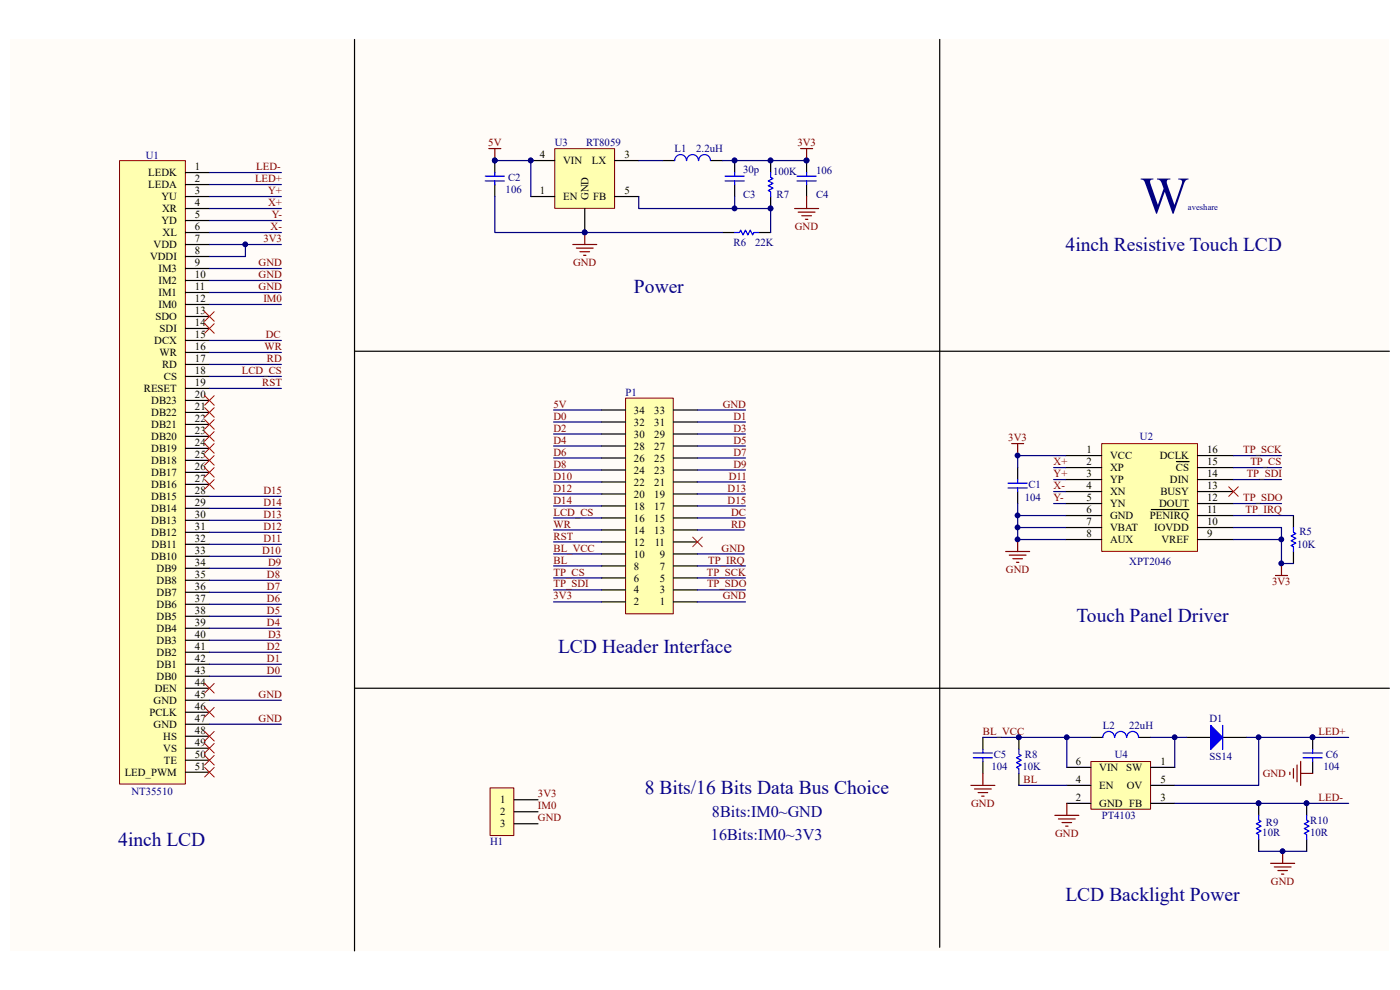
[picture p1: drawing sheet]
<svg xmlns="http://www.w3.org/2000/svg" width="297mm" height="210mm" viewBox="0 0 297 210" stroke-linecap="round" stroke-linejoin="round" font-family="sans-serif">
<path d="M2.2 8.4h292.5v193.3h-292.5z" fill="#fffcf8"/>
<path d="M25.4 34.1h13.9v132.2h-13.9z" fill="#ffffb0"/>
<path d="M25.4 34.1h13.9v132.2h-13.9z" fill="none" stroke="#800000" stroke-width=".21"/>
<g fill="none" stroke="#000" stroke-width=".25">
<path d="M39.3 36.6h5.1M39.3 39.2h5.1M39.3 41.7h5.1M39.3 44.2h5.1M39.3 46.8h5.1M39.3 49.3h5.1M39.3 51.9h5.1M39.3 54.4h5.1M39.3 57h5.1M39.3 59.5h5.1M39.3 62h5.1M39.3 64.6h5.1"/>
<path d="M39.3 67.1h5.1M39.3 69.7h5.1M39.3 72.2h5.1M39.3 74.8h5.1M39.3 77.3h5.1M39.3 79.9h5.1M39.3 82.4h5.1M39.3 84.9h5.1M39.3 87.5h5.1M39.3 90h5.1M39.3 92.6h5.1M39.3 95.1h5.1"/>
<path d="M39.3 97.7h5.1M39.3 100.2h5.1M39.3 102.8h5.1M39.3 105.3h5.1M39.3 107.8h5.1M39.3 110.4h5.1M39.3 112.9h5.1M39.3 115.5h5.1M39.3 118h5.1M39.3 120.6h5.1M39.3 123.1h5.1M39.3 125.7h5.1"/>
<path d="M39.3 128.2h5.1M39.3 130.7h5.1M39.3 133.3h5.1M39.3 135.8h5.1M39.3 138.4h5.1M39.3 140.9h5.1M39.3 143.5h5.1M39.3 146h5.1M39.3 148.5h5.1M39.3 151.1h5.1M39.3 153.6h5.1M39.3 156.2h5.1"/>
<path d="M39.3 158.7h5.1M39.3 161.3h5.1M39.3 163.8h5.1"/>
</g>
<g fill="none" stroke="#000080" stroke-width=".25">
<path d="M44.4 36.6h15.3M44.4 39.2h15.3M44.4 41.7h15.3M44.4 44.2h15.3M44.4 46.8h15.3M44.4 49.3h15.3M44.4 57h15.3M44.4 59.5h15.3M52.1 51.9v2.5h-7.7M44.4 62h15.3M44.4 64.6h15.3M44.4 72.2h15.3"/>
<path d="M44.4 74.8h15.3M44.4 77.3h15.3M44.4 79.9h15.3M44.4 82.4h15.3M44.4 105.3h15.3M44.4 107.8h15.3M44.4 110.4h15.3M44.4 112.9h15.3M44.4 115.5h15.3M44.4 118h15.3M44.4 120.6h15.3M44.4 123.1h15.3"/>
<path d="M44.4 125.7h15.3M44.4 128.2h15.3M44.4 130.7h15.3M44.4 133.3h15.3M44.4 135.8h15.3M44.4 138.4h15.3M44.4 140.9h15.3M44.4 143.5h15.3M44.4 148.5h15.3M44.4 153.6h15.3"/>
</g>
<g fill="none" stroke="#f00" stroke-width=".21">
<path d="M43.4 66.1l2.1 2.1M43.4 68.7l2.1 2M45.5 66.1l-2.1 2.1M45.5 68.7l-2.1 2M43.4 83.9l2.1 2.1M43.4 86.5l2.1 2M43.4 89l2.1 2.1M43.4 91.6l2.1 2M43.4 94.1l2.1 2M43.4 96.6l2.1 2.1M43.4 99.2l2.1 2M45.5 83.9l-2.1 2.1"/>
<path d="M45.5 86.5l-2.1 2M45.5 89l-2.1 2.1M45.5 91.6l-2.1 2M45.5 94.1l-2.1 2M45.5 96.6l-2.1 2.1M45.5 99.2l-2.1 2M43.4 101.7l2.1 2.1M45.5 101.7l-2.1 2.1M43.4 145l2.1 2M43.4 150.1l2.1 2M43.4 155.2l2.1 2M43.4 157.7l2.1 2"/>
<path d="M45.5 145l-2.1 2M45.5 150.1l-2.1 2M45.5 155.2l-2.1 2M45.5 157.7l-2.1 2M43.4 160.3l2.1 2M43.4 162.8l2.1 2M45.5 160.3l-2.1 2M45.5 162.8l-2.1 2"/>
</g>
<circle cx="52" cy="51.8" r=".48" fill="#000080" stroke="#000080" stroke-width=".21"/>
<path d="M233.8 94.1h20.2v22.9h-20.2z" fill="#ffffb0"/>
<path d="M233.7 94.1h20.3v22.9h-20.3z" fill="none" stroke="#800000" stroke-width=".21"/>
<g fill="none" stroke="#000" stroke-width=".25">
<path d="M215.9 99.2v2.5M226.1 96.6h7.6M226.1 99.2h7.6M249.6 97.9h2.7M254.1 96.6h7.6M254.1 99.2h7.6M215.9 104.3v2.5M226.1 101.7h7.6M226.1 104.3h7.6M226.1 106.8h7.6M226.1 109.4h7.6M226.1 111.9h7.6"/>
<path d="M226.1 114.5h7.6M244.3 108.1h8M254.1 101.7h7.6M254.1 104.3h7.6M254.1 106.8h7.6M254.1 109.4h7.6M254.1 111.9h7.6M254.1 114.5h7.6M274.4 109.4v2.5M274.4 117v2.5"/>
</g>
<path d="M214.6 94.1h2.6M215.9 94.1v2.5M213.4 117h5M214.1 117.8h3.6M214.9 118.5h2M215.6 119.3h.6M215.9 114.5v2.5M271.9 119.5v2.6M270.6 122.1h2.5" fill="none" stroke="#800000" stroke-width=".25"/>
<g fill="#000080" stroke="#000080" stroke-width=".21">
<circle cx="215.9" cy="96.6" r=".48"/>
<circle cx="215.9" cy="109.3" r=".48"/>
<circle cx="215.9" cy="111.9" r=".48"/>
<circle cx="215.9" cy="114.4" r=".48"/>
<circle cx="271.8" cy="114.4" r=".48"/>
<circle cx="271.8" cy="119.5" r=".48"/>
</g>
<path d="M213.9 102.5h4M213.9 103.5h4M215.9 101.7v.8M215.9 103.5v.8M274.4 111.9v1l.5 .3-1 .5 1 .5-1 .5 1 .5-1 .5 .5 .3v1" fill="none" stroke="#00f" stroke-width=".25"/>
<g fill="none" stroke="#000080" stroke-width=".25">
<path d="M223.5 99.2h2.6M226.1 96.6h-10.2v2.6M261.7 99.2h10.2M261.7 96.6h10.2M215.9 106.8v7.7h10.2M215.9 109.4h10.2M215.9 111.9h10.2M223.5 106.8h2.6M223.5 104.3h2.6M223.5 101.7h2.6M261.7 111.9h10.2v7.6h2.5M261.7 106.8h10.2"/>
<path d="M261.7 101.7h10.2M261.7 109.4h12.7M261.7 114.5h10.2"/>
</g>
<path d="M260.7 103.3l2 2M262.7 103.3l-2 2" fill="none" stroke="#f00" stroke-width=".21"/>
<path d="M117.7 31.6h12.7v12.6h-12.7z" fill="#ffffb0"/>
<path d="M117.7 31.5h12.7v12.7h-12.7z" fill="none" stroke="#800000" stroke-width=".21"/>
<g fill="none" stroke="#000" stroke-width=".25">
<path d="M105 34.1v2.5M105 39.2v2.5M112.6 34.1h5.1M130.4 34.1h5.1M140.6 34.1h2.5M150.8 34.1h2.5M155.9 34.1v2.5M155.9 39.2v2.5M163.5 34.1v2.5M171.1 34.1v2.5M171.1 39.2v2.5M112.6 41.7h5.1"/>
<path d="M124.1 44.2v5.1M130.4 41.7h5.1M153.3 49.3h2.6M160.9 49.3h2.6M163.5 41.7v2.5"/>
</g>
<g fill="#000080" stroke="#000080" stroke-width=".21">
<circle cx="112.6" cy="34" r=".48"/>
<circle cx="124" cy="49.3" r=".48"/>
<circle cx="105" cy="34" r=".48"/>
<circle cx="155.8" cy="34" r=".48"/>
<circle cx="171.1" cy="34" r=".48"/>
<circle cx="163.5" cy="34" r=".48"/>
<circle cx="163.5" cy="44.2" r=".48"/>
<circle cx="155.8" cy="44.2" r=".48"/>
</g>
<g fill="none" stroke="#00f" stroke-width=".25">
<path d="M102.9 37.4h4.1M102.9 38.4h4.1M105 36.6v.8M105 38.4v.8M145.6 34.1a1.25 1.25 0 0 0-1.2-1.3 1.25 1.25 0 0 0-1.3 1.3M148.2 34.1a1.25 1.25 0 0 0-1.3-1.3 1.25 1.25 0 0 0-1.2 1.3M150.7 34.1a1.25 1.25 0 0 0-1.2-1.3 1.25 1.25 0 0 0-1.3 1.3M153.8 37.4h4.1M153.8 38.4h4.1M155.9 36.6v.8M155.9 38.4v.8M163.5 36.6v1l.5 .3-1 .5 1 .5-1 .5 1 .5-1 .5 .5 .3v1"/>
<path d="M169.1 37.4h4.1M169.1 38.4h4.1M171.1 36.6v.8M171.1 38.4v.8M155.9 49.3h1l.2-.5 .5 1 .5-1 .6 1 .5-1 .5 1 .2-.5h1"/>
</g>
<g fill="none" stroke="#800000" stroke-width=".25">
<path d="M103.7 31.5h2.6M105 31.5v2.6M169.8 31.5h2.6M171.1 31.5v2.6M121.5 51.9h5.1M122.3 52.6h3.5M123 53.4h2.1M123.8 54.2h.5M124.1 49.3v2.6M168.6 44.2h5.1M169.3 45h3.6M170.1 45.8h2"/>
<path d="M170.9 46.5h.5M171.1 41.7v2.5"/>
</g>
<path d="M105 34.1h7.6v7.6M135.5 34.1h5.1M153.3 34.1h17.8M105 41.7v7.6h48.3M135.5 41.7v2.5h28v5.1M155.9 41.7v2.5" fill="none" stroke="#000080" stroke-width=".25"/>
<path d="M231.5 161.6h12.6v10.1h-12.6z" fill="#ffffb0"/>
<path d="M231.4 161.5h12.7v10.2h-12.7z" fill="none" stroke="#800000" stroke-width=".21"/>
<g fill="none" stroke="#000" stroke-width=".25">
<path d="M208.5 156.4v2.6M216.2 156.4v2.6M251.8 156.4h5.1M259.4 156.4h5.1M278.5 156.4v2.6M208.5 161.5v2.6M216.2 164.1v2.5M226.3 162.8h5.1M226.3 166.6h5.1M226.3 170.4h5.1M244.1 162.8h5.1M244.1 166.6h5.1"/>
<path d="M244.1 170.4h5.1M267 170.4v2.6M267 178.1v2.5M277.2 170.4v2.6M277.2 178.1v2.5M278.5 161.5v2.6"/>
</g>
<path d="M206.5 159.7h4.1M208.5 159v.7M216.2 159v1l.5 .3-1.1 .5 1.1 .5-1.1 .5 1.1 .5-1.1 .5 .6 .2v1.1M276.4 159.7h4.1M278.5 159v.7M206.5 160.8h4.1M208.5 160.8v.7M267 173v1l.5 .2-1 .5 1 .6-1 .5 1 .5-1 .5 .5 .2v1.1M276.4 160.8h4.1M277.2 173v1l.5 .2-1 .5 1 .6-1 .5 1 .5-1 .5 .5 .2v1.1M278.5 160.8v.7" fill="none" stroke="#00f" stroke-width=".25"/>
<g fill="#000080" stroke="#000080" stroke-width=".21">
<circle cx="278.5" cy="156.4" r=".48"/>
<circle cx="216.1" cy="156.4" r=".48"/>
<circle cx="267" cy="170.4" r=".48"/>
<circle cx="277.2" cy="170.4" r=".48"/>
</g>
<path d="M256.9 153.9l2.5 2.5-2.5 2.6z" fill="#00f"/>
<path d="M236.5 156.4a1.25 1.25 0 0 0-1.3-1.2 1.25 1.25 0 0 0-1.2 1.2M239 156.4a1.25 1.25 0 0 0-1.3-1.2 1.25 1.25 0 0 0-1.2 1.2M241.5 156.4a1.25 1.25 0 0 0-1.2-1.2 1.25 1.25 0 0 0-1.3 1.2M256.9 153.9l2.5 2.5-2.5 2.6zM259.4 153.9v5.1" fill="none" stroke="#00f" stroke-width=".25"/>
<path d="M75.2 8.4v193.3M199.4 8.4v192.6M75.2 74.5h219.6M75.2 146h219.6M231.4 156.4h2.6M241.6 156.4h2.5" fill="none" stroke="#000" stroke-width=".25"/>
<path d="M226.3 156.4v6.4M244.1 156.4h7.7M249.2 156.4v6.4M264.5 156.4h21.6M267 156.4v10.2h-17.8M216.2 166.6h10.1M249.2 170.4h36.9M267 180.6h10.2" fill="none" stroke="#000080" stroke-width=".25"/>
<g fill="#000080" stroke="#000080" stroke-width=".21">
<circle cx="226.3" cy="156.4" r=".48"/>
<circle cx="249.2" cy="156.4" r=".48"/>
<circle cx="267" cy="156.4" r=".48"/>
<circle cx="272.1" cy="180.6" r=".48"/>
<circle cx="278.5" cy="156.4" r=".48"/>
<circle cx="267" cy="170.4" r=".48"/>
<circle cx="277.2" cy="170.4" r=".48"/>
</g>
<g fill="none" stroke="#800000" stroke-width=".25">
<path d="M206 166.6h5.1M206.7 167.4h3.6M207.5 168.1h2M208.3 168.9h.5M208.5 164.1v2.5M223.8 173h5.1M224.5 173.7h3.6M225.3 174.5h2M226.1 175.3h.5M226.3 170.4v2.6M273.6 163.8v.5M274.4 163v2.1"/>
<path d="M275.2 162.3v3.5M275.9 161.5v5.1M275.9 164.1h2.6M269.6 183.1h5.1M270.3 183.9h3.6M271.1 184.7h2M271.9 185.4h.5M272.1 180.6v2.5"/>
</g>
<path d="M104 167.2h5v10h-5z" fill="#ffffb0"/>
<path d="M104 167.1h5v10.1h-5z" fill="none" stroke="#800000" stroke-width=".21"/>
<path d="M109 169.7h5.1M109 172.2h5.1M109 174.8h5.1" fill="none" stroke="#000" stroke-width=".25"/>
<path d="M208.5 156.4h22.9" fill="none" stroke="#000080" stroke-width=".25"/>
<g fill="#000080" stroke="#000080" stroke-width=".21">
<circle cx="216.1" cy="156.4" r=".48"/>
<circle cx="226.3" cy="156.4" r=".48"/>
</g>
<path d="M132.8 84.5h10v45.7h-10z" fill="#ffffb0"/>
<path d="M132.7 84.5h10.1v45.7h-10.1z" fill="none" stroke="#800000" stroke-width=".21"/>
<g fill="none" stroke="#000" stroke-width=".25">
<path d="M127.6 99.7h5.1M127.6 97.2h5.1M127.6 94.6h5.1M127.6 92.1h5.1M127.6 89.5h5.1M127.6 87h5.1M142.9 99.7h5.1M142.9 97.2h5.1M142.9 94.6h5.1M142.9 92.1h5.1M142.9 89.5h5.1M142.9 87h5.1"/>
<path d="M127.6 117.5h5.1M127.6 115h5.1M127.6 112.4h5.1M127.6 109.9h5.1M127.6 107.3h5.1M127.6 104.8h5.1M127.6 102.2h5.1M142.9 117.5h5.1M142.9 115h5.1M142.9 112.4h5.1M142.9 109.9h5.1M142.9 107.3h5.1"/>
<path d="M142.9 104.8h5.1M142.9 102.2h5.1M127.6 127.7h5.1M127.6 125.1h5.1M127.6 122.6h5.1M127.6 120.1h5.1M142.9 127.7h5.1M142.9 125.1h5.1M142.9 122.6h5.1M142.9 120.1h5.1"/>
</g>
<g fill="none" stroke="#000080" stroke-width=".25">
<path d="M44.4 51.9h15.3M117.4 87h10.2M117.4 92.1h10.2M117.4 97.2h10.2M117.4 99.7h10.2M117.4 89.5h10.2M117.4 94.6h10.2M148 87h10.1M148 92.1h10.1M148 97.2h10.1M148 99.7h10.1M148 89.5h10.1"/>
<path d="M148 94.6h10.1M117.4 104.8h10.2M117.4 107.3h10.2M117.4 109.9h10.2M117.4 112.4h10.2M117.4 115h10.2M117.4 102.2h10.2M117.4 117.5h10.2M148 104.8h10.1M148 107.3h10.1M148 109.9h10.1M148 112.4h9.9"/>
<path d="M148 102.2h10.1M148 117.5h9.9M117.4 120.1h10.2M117.4 122.6h10.2M117.4 125.1h10.2M117.4 127.7h10.2M148 120.1h10.1M148 122.6h10.1M148 125.1h10.1M148 127.7h10.1"/>
</g>
<path d="M147 113.9l2 2.1M149 113.9l-2 2.1" fill="none" stroke="#f00" stroke-width=".21"/>
<circle cx="52" cy="51.8" r=".48" fill="#000080" stroke="#000080" stroke-width=".21"/>
<text font-size="11" fill="#000080" x="241.9" y="45.2">W</text>
<g font-size="4.1" fill="#0c0087">
<text x="226.1" y="53.3">4inch Resistive Touch LCD</text>
<text x="134.5" y="62.2">Power</text>
<text x="228.3" y="131.9">Touch Panel Driver</text>
<text x="118.4" y="138.5">LCD Header Interface</text>
<text x="136.8" y="168.5">8 Bits/16 Bits Data Bus Choice</text>
<text x="25.1" y="179.5">4inch LCD</text>
<text x="226.1" y="191.2">LCD Backlight Power</text>
</g>
<g font-size="3.4" fill="#0c0087">
<text x="151" y="173.2">8Bits:IM0~GND</text>
<text x="150.8" y="178.1">16Bits:IM0~3V3</text>
</g>
<g font-size="2.3" fill="#000080">
<text x="30.9" y="33.8">U1</text>
<text x="117.7" y="31">U3</text>
<text x="124.3" y="31">RT8059</text>
<text x="143.1" y="32.3">L1</text>
<text x="147.7" y="32.3">2.2uH</text>
<text x="107.3" y="40.9">106</text>
<text x="107.8" y="38.4">C2</text>
<text x="157.6" y="42">C3</text>
<text x="157.6" y="36.6">30p</text>
<text x="164" y="37.1">100K</text>
<text x="164.8" y="42">R7</text>
<text x="173.1" y="42">C4</text>
<text x="173.1" y="36.9">106</text>
<text x="155.6" y="52.2">R6</text>
<text x="160.2" y="52.2">22K</text>
<text x="132.7" y="83.9">P1</text>
<text x="241.9" y="93.3">U2</text>
<text x="217.4" y="106.3">104</text>
<text x="218.2" y="103.5">C1</text>
<text x="275.7" y="113.5">R5</text>
<text x="239.6" y="119.8">XPT2046</text>
<text x="275.2" y="116.2">10K</text>
<text x="234" y="154.6">L2</text>
<text x="239.6" y="154.6">22uH</text>
<text x="256.6" y="153.1">D1</text>
<text x="210.8" y="160.8">C5</text>
<text x="217.4" y="160.8">R8</text>
<text x="236.5" y="160.8">U4</text>
<text x="256.6" y="161.3">SS14</text>
<text x="281.3" y="160.8">C6</text>
<text x="210.3" y="163.3">104</text>
<text x="216.9" y="163.3">10K</text>
<text x="280.8" y="163.3">104</text>
<text x="27.9" y="168.7">NT35510</text>
<text x="233.7" y="173.7">PT4103</text>
<text x="104" y="179.3">H1</text>
<text x="267.8" y="177.3">10R</text>
<text x="268.6" y="175.3">R9</text>
<text x="278" y="174.8">R10</text>
<text x="278" y="177.3">10R</text>
</g>
<g font-size="2.3" fill="#800000">
<text x="103.6" y="31">5V</text>
<text x="169.2" y="31">3V3</text>
<text x="54.1" y="38.7">LED+</text>
<text x="54.4" y="36.1">LED-</text>
<text x="56.9" y="41.2">Y+</text>
<text x="56.9" y="43.7">X+</text>
<text x="57.7" y="46.3">Y-</text>
<text x="55.9" y="51.4">3V3</text>
<text x="57.4" y="48.8">X-</text>
<text x="168.6" y="48.8">GND</text>
<text x="54.9" y="56.5">GND</text>
<text x="54.9" y="59">GND</text>
<text x="121.6" y="56.5">GND</text>
<text x="54.9" y="61.6">GND</text>
<text x="55.9" y="64.1">IM0</text>
<text x="56.4" y="71.7">DC</text>
<text x="56.1" y="74.3">WR</text>
<text x="56.6" y="76.8">RD</text>
<text x="51.3" y="79.4">LCD_CS</text>
<text x="55.6" y="81.9">RST</text>
<text x="117.4" y="89">D0</text>
<text x="117.4" y="86.5">5V</text>
<text x="153.3" y="86.5">GND</text>
<text x="155.6" y="89">D1</text>
<text x="117.4" y="91.6">D2</text>
<text x="117.4" y="94.1">D4</text>
<text x="155.6" y="91.6">D3</text>
<text x="155.6" y="94.1">D5</text>
<text x="213.9" y="93.6">3V3</text>
<text x="117.4" y="96.6">D6</text>
<text x="117.4" y="99.2">D8</text>
<text x="117.4" y="101.7">D10</text>
<text x="154.6" y="101.7">D11</text>
<text x="155.6" y="96.6">D7</text>
<text x="155.6" y="99.2">D9</text>
<text x="223.5" y="98.7">X+</text>
<text x="223.5" y="101.2">Y+</text>
<text x="263.7" y="96.1">TP_SCK</text>
<text x="264.5" y="101.2">TP_SDI</text>
<text x="265.3" y="98.7">TP_CS</text>
<text x="55.9" y="104.8">D15</text>
<text x="55.9" y="107.4">D14</text>
<text x="117.4" y="104.3">D12</text>
<text x="117.4" y="106.8">D14</text>
<text x="154.4" y="104.3">D13</text>
<text x="154.4" y="106.8">D15</text>
<text x="223.5" y="103.8">X-</text>
<text x="223.5" y="106.3">Y-</text>
<text x="263.7" y="106.3">TP_SDO</text>
<text x="55.9" y="112.4">D12</text>
<text x="55.9" y="109.9">D13</text>
<text x="117.4" y="109.4">LCD_CS</text>
<text x="117.4" y="111.9">WR</text>
<text x="155.1" y="111.9">RD</text>
<text x="155.1" y="109.4">DC</text>
<text x="264.2" y="108.9">TP_IRQ</text>
<text x="55.6" y="117.5">D10</text>
<text x="55.9" y="115">D11</text>
<text x="117.4" y="114.5">RST</text>
<text x="117.4" y="119.5">BL</text>
<text x="117.4" y="117">BL_VCC</text>
<text x="150.2" y="119.5">TP_IRQ</text>
<text x="153.1" y="117">GND</text>
<text x="56.6" y="125.1">D7</text>
<text x="56.6" y="122.6">D8</text>
<text x="56.9" y="120.1">D9</text>
<text x="117.4" y="122.1">TP_CS</text>
<text x="117.4" y="124.6">TP_SDI</text>
<text x="150" y="122.1">TP_SCK</text>
<text x="150" y="124.6">TP_SDO</text>
<text x="213.4" y="121.6">GND</text>
<text x="269.9" y="124.1">3V3</text>
<text x="56.6" y="130.3">D5</text>
<text x="56.6" y="127.7">D6</text>
<text x="117.4" y="127.2">3V3</text>
<text x="153.3" y="127.2">GND</text>
<text x="56.6" y="137.9">D2</text>
<text x="56.6" y="132.8">D4</text>
<text x="56.9" y="135.3">D3</text>
<text x="56.6" y="143">D0</text>
<text x="56.6" y="140.4">D1</text>
<text x="54.9" y="148">GND</text>
<text x="54.9" y="153.1">GND</text>
<text x="208.5" y="156">BL_VCC</text>
<text x="279.7" y="156">LED+</text>
<text x="217.2" y="166.1">BL</text>
<text x="267.9" y="164.8">GND</text>
<text x="114.1" y="171.7">IM0</text>
<text x="114.1" y="169.2">3V3</text>
<text x="206" y="171.2">GND</text>
<text x="279.7" y="169.9">LED-</text>
<text x="114.1" y="174.2">GND</text>
<text x="223.9" y="177.5">GND</text>
<text x="269.6" y="187.7">GND</text>
</g>
<g font-size="2.3">
<text x="114.5" y="33.6">4</text>
<text x="119.5" y="34.8">VIN</text>
<text x="125.6" y="34.8">LX</text>
<text x="132.5" y="33.6">3</text>
<text x="31.5" y="37.4">LEDK</text>
<text x="31.5" y="39.9">LEDA</text>
<text x="41.4" y="36.1">1</text>
<text x="41.4" y="38.7">2</text>
<text x="41.4" y="41.2">3</text>
<text x="114.5" y="41.2">1</text>
<text x="132.5" y="41.2">5</text>
<text x="34.2" y="42.5">YU</text>
<text x="34.2" y="47.5">YD</text>
<text x="34.4" y="45">XR</text>
<text x="41.4" y="43.7">4</text>
<text x="41.4" y="46.3">5</text>
<text x="119.5" y="42.5">EN</text>
<text x="124.8" y="42.5" transform="rotate(-90 124.8 42.5)">GND</text>
<text x="125.8" y="42.5">FB</text>
<text x="32.6" y="52.7">VDD</text>
<text x="34.5" y="50.1">XL</text>
<text x="41.4" y="48.8">6</text>
<text x="41.4" y="51.4">7</text>
<text x="41.4" y="53.9">8</text>
<text x="31.8" y="55.2">VDDI</text>
<text x="33.6" y="57.7">IM3</text>
<text x="41.4" y="56.5">9</text>
<text x="41.4" y="59">10</text>
<text x="33.6" y="60.3">IM2</text>
<text x="33.6" y="62.8">IM1</text>
<text x="33.6" y="65.4">IM0</text>
<text x="41.4" y="61.6">11</text>
<text x="41.4" y="64.1">12</text>
<text x="33" y="67.9">SDO</text>
<text x="33.9" y="70.4">SDI</text>
<text x="41.4" y="66.6">13</text>
<text x="41.4" y="69.2">14</text>
<text x="41.4" y="71.7">15</text>
<text x="32.7" y="73">DCX</text>
<text x="33.9" y="75.5">WR</text>
<text x="41.4" y="74.3">16</text>
<text x="41.4" y="76.8">17</text>
<text x="30.5" y="83.2">RESET</text>
<text x="34.4" y="78.1">RD</text>
<text x="34.8" y="80.6">CS</text>
<text x="41.4" y="79.4">18</text>
<text x="41.4" y="81.9">19</text>
<text x="32.1" y="85.7">DB23</text>
<text x="32.1" y="88.3">DB22</text>
<text x="41.4" y="84.5">20</text>
<text x="41.4" y="87">21</text>
<text x="41.4" y="89.5">22</text>
<text x="134.5" y="87.8">34</text>
<text x="138.8" y="87.8">33</text>
<text x="32.1" y="90.8">DB21</text>
<text x="32.1" y="93.3">DB20</text>
<text x="32.1" y="95.9">DB19</text>
<text x="41.4" y="92.1">23</text>
<text x="41.4" y="94.6">24</text>
<text x="134.5" y="95.4">28</text>
<text x="134.5" y="92.8">30</text>
<text x="134.5" y="90.3">32</text>
<text x="138.8" y="95.4">27</text>
<text x="138.8" y="92.8">29</text>
<text x="138.8" y="90.3">31</text>
<text x="32.1" y="98.4">DB18</text>
<text x="32.1" y="101">DB17</text>
<text x="41.4" y="97.2">25</text>
<text x="41.4" y="99.7">26</text>
<text x="134.5" y="100.5">24</text>
<text x="134.5" y="97.9">26</text>
<text x="138.8" y="100.5">23</text>
<text x="138.8" y="97.9">25</text>
<text x="230.5" y="96.1">1</text>
<text x="230.5" y="98.7">2</text>
<text x="230.5" y="101.2">3</text>
<text x="235.5" y="97.4">VCC</text>
<text x="235.5" y="99.9">XP</text>
<text x="246" y="97.4">DCLK</text>
<text x="249.5" y="99.9">CS</text>
<text x="256.1" y="101.2">14</text>
<text x="256.1" y="98.7">15</text>
<text x="256.1" y="96.1">16</text>
<text x="32.1" y="103.5">DB16</text>
<text x="32.1" y="106.1">DB15</text>
<text x="41.4" y="102.2">27</text>
<text x="41.4" y="104.8">28</text>
<text x="41.4" y="107.4">29</text>
<text x="134.5" y="105.6">20</text>
<text x="134.5" y="103">22</text>
<text x="138.8" y="105.6">19</text>
<text x="138.8" y="103">21</text>
<text x="230.5" y="103.8">4</text>
<text x="230.5" y="106.3">5</text>
<text x="235.5" y="102.5">YP</text>
<text x="235.5" y="105.1">XN</text>
<text x="235.5" y="107.6">YN</text>
<text x="245.9" y="107.6">DOUT</text>
<text x="246.2" y="105.1">BUSY</text>
<text x="248.2" y="102.5">DIN</text>
<text x="256.1" y="106.3">12</text>
<text x="256.1" y="103.8">13</text>
<text x="32.1" y="108.6">DB14</text>
<text x="32.1" y="111.2">DB13</text>
<text x="32.1" y="113.7">DB12</text>
<text x="41.4" y="109.9">30</text>
<text x="41.4" y="112.4">31</text>
<text x="134.5" y="113.2">14</text>
<text x="134.5" y="110.7">16</text>
<text x="134.5" y="108.1">18</text>
<text x="138.8" y="113.2">13</text>
<text x="138.8" y="110.7">15</text>
<text x="138.8" y="108.1">17</text>
<text x="230.5" y="108.9">6</text>
<text x="230.5" y="111.4">7</text>
<text x="230.5" y="114">8</text>
<text x="235.5" y="110.2">GND</text>
<text x="235.5" y="112.7">VBAT</text>
<text x="244" y="110.2">PENIRQ</text>
<text x="244.9" y="112.7">IOVDD</text>
<text x="256.1" y="114">9</text>
<text x="256.1" y="111.4">10</text>
<text x="256.1" y="108.9">11</text>
<text x="32.1" y="118.8">DB10</text>
<text x="32.2" y="116.2">DB11</text>
<text x="41.4" y="115">32</text>
<text x="41.4" y="117.5">33</text>
<text x="134.5" y="118.3">10</text>
<text x="134.5" y="115.7">12</text>
<text x="138.9" y="115.7">11</text>
<text x="140" y="118.3">9</text>
<text x="235.5" y="115.2">AUX</text>
<text x="246.4" y="115.2">VREF</text>
<text x="33.2" y="121.3">DB9</text>
<text x="33.2" y="123.9">DB8</text>
<text x="41.4" y="120.1">34</text>
<text x="41.4" y="122.6">35</text>
<text x="41.4" y="125.1">36</text>
<text x="134.5" y="125.9">4</text>
<text x="134.5" y="123.4">6</text>
<text x="134.5" y="120.8">8</text>
<text x="140" y="125.9">3</text>
<text x="140" y="123.4">5</text>
<text x="140" y="120.8">7</text>
<text x="33.2" y="126.4">DB7</text>
<text x="33.2" y="129">DB6</text>
<text x="33.2" y="131.5">DB5</text>
<text x="41.4" y="127.7">37</text>
<text x="41.4" y="130.3">38</text>
<text x="134.5" y="128.4">2</text>
<text x="140" y="128.4">1</text>
<text x="33.2" y="134.1">DB4</text>
<text x="33.2" y="136.6">DB3</text>
<text x="41.4" y="132.8">39</text>
<text x="41.4" y="135.3">40</text>
<text x="41.4" y="137.9">41</text>
<text x="33.2" y="139.1">DB2</text>
<text x="33.2" y="141.7">DB1</text>
<text x="41.4" y="140.4">42</text>
<text x="41.4" y="143">43</text>
<text x="32.6" y="149.3">GND</text>
<text x="32.9" y="146.8">DEN</text>
<text x="33.2" y="144.2">DB0</text>
<text x="41.4" y="145.5">44</text>
<text x="41.4" y="148">45</text>
<text x="31.7" y="151.8">PCLK</text>
<text x="32.6" y="154.4">GND</text>
<text x="41.4" y="150.6">46</text>
<text x="41.4" y="153.1">47</text>
<text x="41.4" y="155.7">48</text>
<text x="34.6" y="157">HS</text>
<text x="34.6" y="159.5">VS</text>
<text x="41.4" y="158.2">49</text>
<text x="41.4" y="160.8">50</text>
<text x="26.5" y="164.6">LED_PWM</text>
<text x="34.8" y="162.1">TE</text>
<text x="41.4" y="163.3">51</text>
<text x="228.2" y="162.3">6</text>
<text x="228.2" y="166.1">4</text>
<text x="233.2" y="163.6">VIN SW</text>
<text x="233.2" y="167.4">EN</text>
<text x="239.1" y="167.4">OV</text>
<text x="246.2" y="166.1">5</text>
<text x="246.2" y="162.3">1</text>
<text x="106.1" y="170.4">1</text>
<text x="106.1" y="173">2</text>
<text x="228.2" y="169.9">2</text>
<text x="233.2" y="171.2">GND FB</text>
<text x="246.2" y="169.9">3</text>
<text x="106.1" y="175.5">3</text>
</g>
<text font-size="1.8" fill="#000080" x="252" y="44.6">aveshare</text>
</svg>
